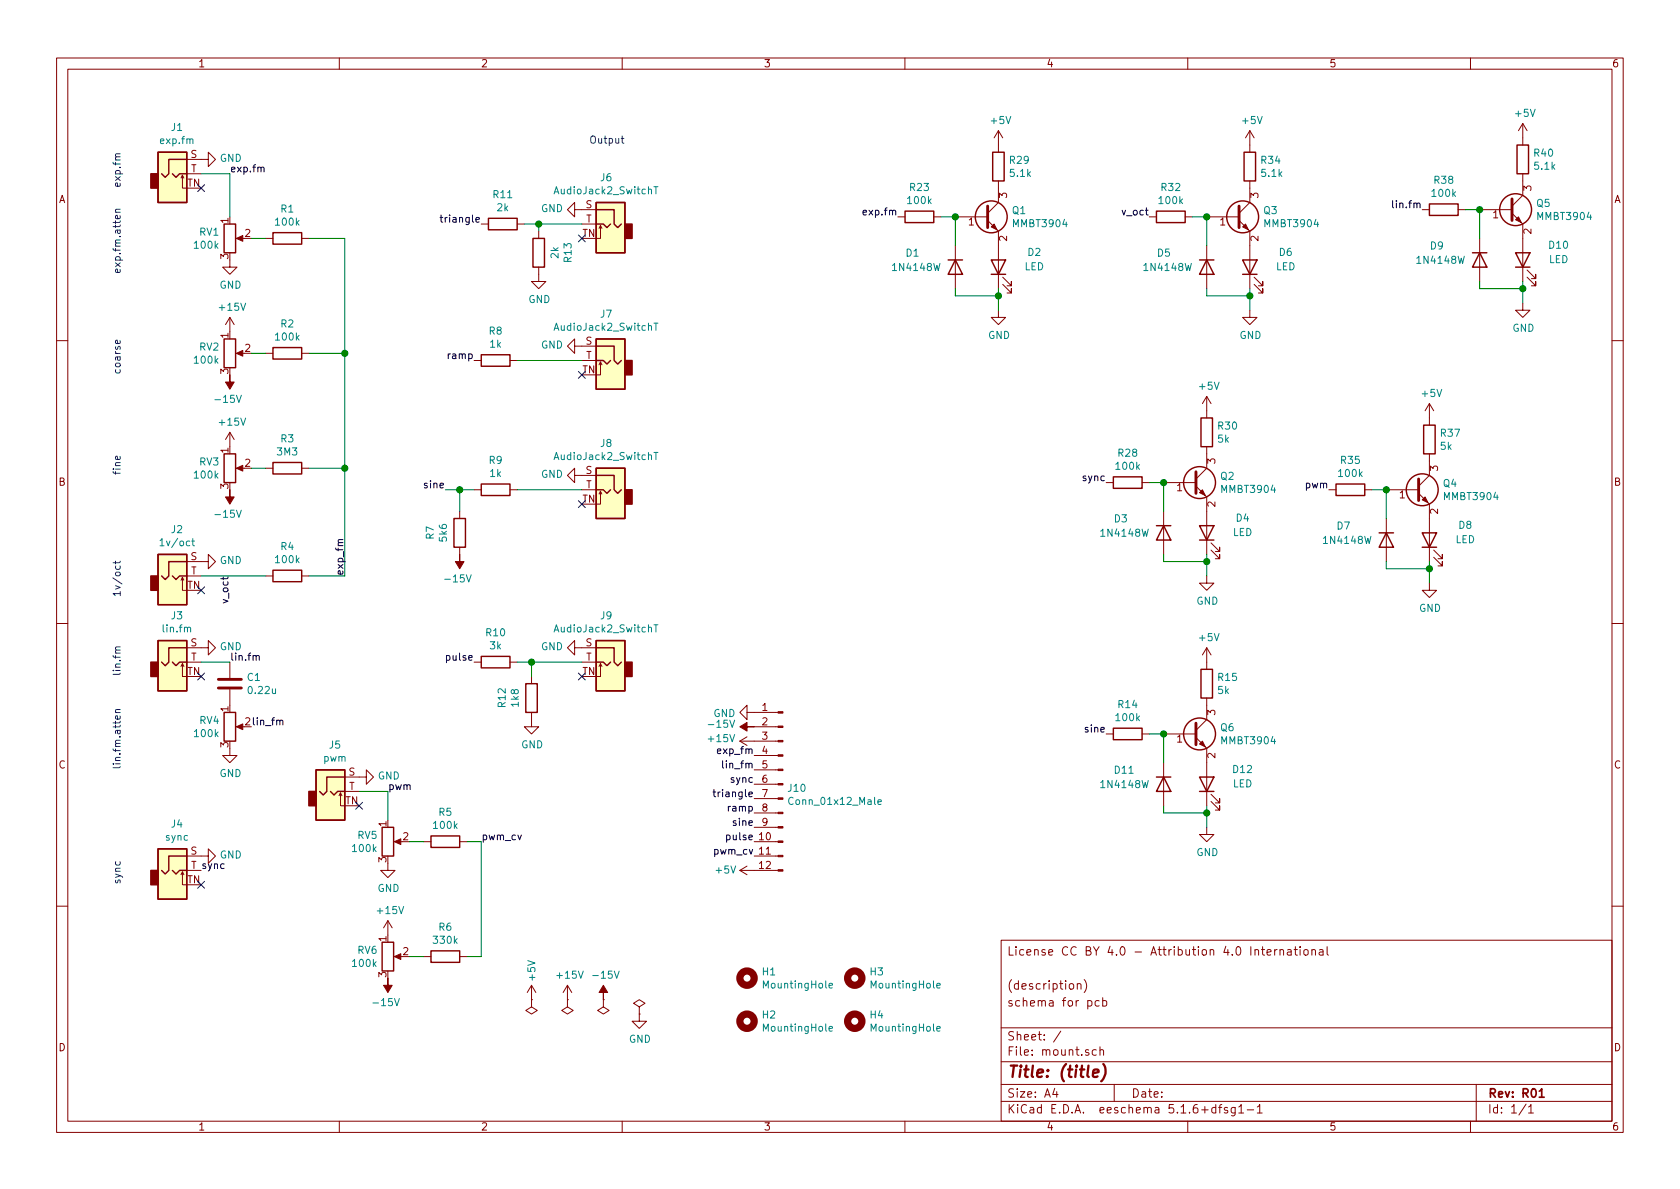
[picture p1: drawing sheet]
<svg xmlns="http://www.w3.org/2000/svg" width="297mm" height="210mm" viewBox="0 0 297 210" stroke-linecap="round" stroke-linejoin="round" font-family="sans-serif">
<g fill="none" stroke="#840000" stroke-width=".18">
<path d="M10 10.3h277v189.9h-277zM12 12.2h273v186.1h-273zM60 10.3v1.9M110 10.3v1.9M160 10.3v1.9M210 10.3v1.9M260 10.3v1.9M32 31.5l.3-.5v2.3h.7M32.3 31l.2 .5M33 28.2h3.8v-1.3l1.3 1.3-1.3 1.3v-1.3M33 30.7h2.6M85.1 39.6h1.3"/>
<path d="M91.4 39.6h1.3M101.6 37.1v1.2l-1.3-1.2 1.3-1.3v1.3h3.8M102.9 39.6h2.5M106.2 39.9l-.3 .5M158.7 38.3h1.3M165.1 38.3h1.3M168.9 38.3h5.7M174.6 39l1.9 1.9v10.1M176.5 23.1l-.7 1.3M176.5 23.1v3.8M176.5 32v3.8l-1.9 1.9M176.5 23.1l.8 1.3"/>
<path d="M203.2 38.3h1.3M209.5 38.3h1.3M213.4 38.3h5.7M219.1 39l1.9 1.9v10.1M221 23.1v3.8M221 32v3.8l-1.9 1.9M221 23.1l-.8 1.3M221 23.1l.7 1.3M251.5 37.1h1.2M257.8 37.1h1.3M261.6 37.1h5.7M267.3 37.7l1.9 1.9v10.2"/>
<path d="M269.2 21.8v3.8M269.2 30.7v3.8l-1.9 1.9M269.2 21.8l-.7 1.3M269.2 21.8l.8 1.3M40.6 46v1.2h1.3l-1.3 1.3-1.2-1.3h1.2M40.6 56.1v2.6M40.6 56.1l-.7 1.3M40.6 56.1l.8 1.3M42.2 42.2h1M47 42.2h1.3M53.3 42.2h1.3M95.2 47.2v2.6h1.3l-1.3 1.2-1.2-1.2h1.2"/>
<path d="M95.2 40.9v1.3M106.4 40.4l-.2-.5v2.3h-.8M168.9 43.4v7.6M176.5 54.9v1.2h1.3l-1.3 1.3-1.2-1.3h1.2M177.3 50.3l1.5 1.5v-.8v.8h-.7M177.3 49l1.5 1.5v-.7v.7h-.7M213.4 43.4v7.6M221 54.9v1.2h1.2l-1.2 1.3-1.3-1.3h1.3M221.7 50.3l1.6 1.5v-.8v.8h-.8M221.7 49l1.6 1.5v-.7v.7h-.8M261.6 42.2v7.6M269.2 53.6v1.3h1.3l-1.3 1.2-1.2-1.2h1.2"/>
<path d="M270 49l1.5 1.5v-.7v.7h-.7M270 47.7l1.5 1.6v-.8v.8h-.7M10 60.2h2M40.6 76.4v2.6M40.6 76.4l-.7 1.3M40.6 76.4l.8 1.3M42.2 62.5h1M47 62.5h1.3M53.3 62.5h1.3M83.8 63.7h1.3M90.2 63.7h1.2M101.6 61.2v1.3l-1.3-1.3 1.3-1.3v1.3h3.8"/>
<path d="M102.9 63.7h2.5M106.2 64l-.3 .5M106.4 64.5l-.2-.5v2.3h-.8M213.4 70.1v3.8M213.4 79v3.8l-1.9 1.9M213.4 70.1l-.8 1.3M213.4 70.1l.7 1.3M252.7 71.4v3.8M252.7 71.4l-.7 1.2M252.7 71.4l.8 1.2M285 60.2h2M33 99.3h3.8v-1.3l1.3 1.3-1.3 1.3v-1.3"/>
<path d="M42.2 82.8h1M47 82.8h1.3M53.3 82.8h1.3M81.3 90.4v1.3M81.3 96.8v1.2M83.8 86.6h1.3M90.2 86.6h1.2M101.6 84.1v1.2l-1.3-1.2 1.3-1.3v1.3h3.8M102.9 86.6h2.5M106.2 86.9l-.3 .5M106.4 87.4l-.2-.5v2.2h-.8M195.6 85.3h1.2"/>
<path d="M201.9 85.3h1.3M205.7 85.3h5.8M205.7 90.4v7.6M211.5 86l1.9 1.9v10.1M214.1 97.3l1.5 1.5v-.8v.8h-.7M214.1 96l1.5 1.5v-.7v.7h-.7M234.9 86.6h1.3M241.3 86.6h1.3M245.1 86.6h5.7M245.1 91.7v7.6M250.8 87.2l1.9 1.9v10.2M252.7 80.3v3.8l-1.9 1.9"/>
<path d="M253.5 98.5l1.5 1.6v-.8v.8h-.7M253.5 97.3l1.5 1.5v-.8v.8h-.7M10 110.3h2M32 117.9l.3-.6v2.3h.7M32 102.6l.3-.5v2.3h.7M32.3 117.3l.2 .6M32.3 102.1l.2 .5M33 114.5h3.8v-1.2l1.3 1.2-1.3 1.3v-1.3M33 117.1h2.6M33 101.8h2.6M40.6 117.1v2.8M47 101.8h1.3"/>
<path d="M53.3 101.8h1.3M83.8 117.1h1.3M90.2 117.1h1.2M94 119.6v1.3M101.6 114.5v1.3l-1.3-1.3 1.3-1.2v1.2h3.8M102.9 117.1h2.5M106.2 117.3l-.3 .6M106.4 117.9l-.2-.6v2.3h-.8M213.4 101.8v1.3h1.2l-1.2 1.3-1.3-1.3h1.3M213.4 114.5v3.9M213.4 114.5l-.8 1.3M213.4 114.5l.7 1.3"/>
<path d="M252.7 103.1v1.3h1.3l-1.3 1.3-1.2-1.3h1.2M285 110.3h2M40.6 132.3v1.3h1.3l-1.3 1.3-1.2-1.3h1.2M40.6 121.9v2.8M42.2 128.5h1M61 137.4h3.8v-1.3l1.2 1.3-1.2 1.3v-1.3M61 139.9h2.5M94 126v2.5h1.2l-1.2 1.3-1.3-1.3h1.3M130.8 131.1l1.3 .7M130.8 131.1h6.8M132.1 126v-1.3l-1.3 1.3 1.3 1.2v-1.2h5.5M132.1 130.3l-1.3 .8"/>
<path d="M133.3 138.7h4.3M133.3 136.1h4.3M133.3 133.6h4.3M133.3 128.5h4.3M195.6 129.8h1.2M201.9 129.8h1.3M205.7 134.9v7.6M205.7 129.8h5.8M211.5 130.4l1.9 1.9v10.2M213.4 123.4v3.8l-1.9 2M32 154.7l.3-.5v2.3h.7M32.3 154.2l.2 .5"/>
<path d="M33 151.4h3.8v-1.3l1.3 1.3-1.3 1.2v-1.2M33 153.9h2.6M59.9 140.7l.3-.5v2.3h.8M60.2 140.2l.3 .5M68.6 152.6v1.3h1.2l-1.2 1.3-1.3-1.3h1.3M70.1 148.8h1M74.9 148.8h1.3M81.3 148.8h1.2M130.8 153.9l1.3 .8M130.8 153.9h6.8M132.1 153.2l-1.3 .7M133.3 148.8h4.3"/>
<path d="M133.3 151.4h4.3M133.3 146.3h4.3M133.3 143.8h4.3M133.3 141.2h4.3M213.4 146.3v1.3h1.2l-1.2 1.2-1.3-1.2h1.3M214.1 141.7l1.5 1.6v-.8v.8h-.7M214.1 140.5l1.5 1.5v-.8v.8h-.7M10 160.2h2M68.6 162.8l-.8 1.3M68.6 162.8v2.5M68.6 162.8l.7 1.3M70.1 169.2h1"/>
<path d="M74.9 169.2h1.3M81.3 169.2h1.2M94 176.8v1.2l1 .7-1 .6-1-.6 1-.7M94 176.8h.1M94 174.2v2.6M94 174.2l-.8 1.3M94 174.2l.7 1.3M100.3 176.8v1.2l1 .7-1 .6-1-.6 1-.7M100.3 176.8h.1M100.3 174.2l-.7 1.3M100.3 174.2v2.6M100.3 174.2l.8 1.3"/>
<path d="M106.7 176.8v1.2l1 .7-1 .6-1-.6 1-.7M106.7 176.8h.1M113 179.3v1.3h1.3l-1.3 1.3-1.2-1.3h1.2M113 178l1-.6-1-.6-1 .6 1 .6v1.3M113 179.3h.1M177 166.3h108v32h-108zM190.5 174.1l.1-.1a.37 .37 0 0 1 .5 .1v.8M190.5 173.9v1M191.7 173.2a1.71 1.71 0 0 1 0 2.3M192.3 177l.5-.1 .3 .3-.1 .6-.2 .1-.5-.1M194.3 177l-.4-.1-.3 .3 .1 .6 .2 .1 .4-.1M195 177l.4-.1 .3 .3-.1 .6-.2 .1-.4-.1"/>
<path d="M195 176.4v1.5M223 167.9h.6M223.2 167.4v1.3l.4 .2M224 168.4l.7-.1v-.3l-.5-.1-.2 .2 .1 .7h.6M225.4 167.9v1M225.8 167.9l-.4 .3M226.3 168l.2-.1 .4 .1v.9M226.3 167.9v1M227.7 168h.5l.1 .9M228.3 168.3h-.5l-.2 .2 .2 .4 .5-.1M228.8 167.9h.6M229 167.4v1.3l.4 .2"/>
<path d="M229.9 167.4v.2M229.9 167.9v1M230.6 168l.2-.1 .4 .1v.8l-.2 .1-.4-.1zM232 168l.2-.1 .3 .1 .1 .9M232 167.9v1M233.3 168h.6v.9M233.9 168.3h-.4l-.3 .2 .3 .4 .4-.1M234.6 167.4v1.3l.3 .2M285 160.2h2M60 198.3v1.9M110 198.3v1.9M160 198.3v1.9"/>
<path d="M177 194.8h108M177 191.8h108M177 187.8h108M177 181.8h108M186.5 192.5l-.4 1h1M186.8 193v1M187.6 182.3l-1.3 2M193.8 185.7l-.4-.1-.3 .3 .1 .6 .2 .1 .4-.1M194.5 185.7l.2-.1 .3 .1 .1 .9M194.5 185.1v1.5M197 191.8v3M210 198.3v1.9"/>
<path d="M215 195.9l-.5-.1-.3 .3 .1 .6 .2 .1 .5-.1M215 195.3v1.5M215.5 195.8h.5M216 195.3l-.3 .2v1.3M217 195.9l-.3-.1-.2 .2v.3l.5 .1v.3h-.5M218.4 195.8v1.2l-.3 .3h-.3M218.4 195.9l-.4-.1-.3 .3 .1 .6h.6M219 195.8l.5-.5v1.5M219 196.8h.9M220.5 196.3h1.2M222.3 195.8l.4-.5v1.5M222.3 196.8h.9"/>
<path d="M260 198.3v1.9M261 191.8v6.5M269.8 195.2l-1.2 2M270.3 195.8l.4-.5v1.5M270.3 196.8h.8"/>
</g>
<path d="M272.2 193l.4-.5v1.5M272.2 194h.8" fill="none" stroke="#840000" stroke-width=".3"/>
<path d="M193.3 189.8l.9-.2v-.4l-.6-.1-.3 .3v.9l.2 .1 .6-.1M195.1 188.2a2.31 2.31 0 0 1-.4 3" fill="none" stroke="#840000" stroke-width=".41"/>
<g fill="none" stroke="#840000" stroke-width=".25">
<path d="M27.9 26.9h5.1v8.9h-5.1zM30.5 30.7l.6 .7 .6-.7h1.3M33 28.2h-3.2v2.5l-.6 .7-.6-.7M39.6 39.6h2.1v5.1h-2.1zM86.4 38.6h5v2h-5zM105.4 35.8h5.1v8.9h-5.1zM105.4 39.6h1.3l.6 .7 .6-.7M105.4 37.1h3.2v2.5l.6 .7 .7-.7M160 37.3h5.1v2.1h-5.1zM175.5 26.9h2v5.1h-2zM204.5 37.3h5v2.1h-5zM220 26.9h2v5.1h-2z"/>
<path d="M252.7 36.1h5.1v2h-5.1zM268.2 25.6h2.1v5.1h-2.1zM39.6 59.9h2.1v5.1h-2.1zM48.3 41.1h5v2.1h-5zM94.2 42.2h2.1v5h-2.1zM105.4 59.9h5.1v8.9h-5.1zM167.6 46h2.6M168.9 46l1.3 2.5h-2.6zM175.3 46h2.5l-1.3 2.5zM175.3 48.5h2.5M212.1 46h2.5M213.4 46l1.2 2.5h-2.5z"/>
<path d="M219.7 46h2.5l-1.2 2.5zM219.7 48.5h2.5M260.3 44.7h2.6M261.6 44.7l1.3 2.5h-2.6zM268 44.7h2.5l-1.3 2.5zM268 47.2h2.5M48.3 61.5h5v2h-5zM85.1 62.7h5.1v2.1h-5.1zM105.4 63.7h1.3l.6 .7 .6-.7M105.4 61.2h3.2v2.5l.6 .7 .7-.7M212.3 73.9h2.1v5.1h-2.1zM251.7 75.2h2v5.1h-2z"/>
<path d="M27.9 98h5.1v8.9h-5.1zM33 99.3h-3.2v2.5l-.6 .7-.6-.7M39.6 80.3h2.1v5h-2.1zM48.3 81.8h5v2h-5zM80.3 91.7h2v5.1h-2zM85.1 85.6h5.1v2h-5.1zM105.4 82.8h5.1v8.9h-5.1zM105.4 86.6h1.3l.6 .6 .6-.6M105.4 84.1h3.2v2.5l.6 .6 .7-.6M196.8 84.3h5.1v2.1h-5.1zM204.5 93h2.5M205.7 93l1.3 2.5h-2.5z"/>
<path d="M212.1 93h2.5l-1.2 2.5zM212.1 95.5h2.5M236.2 85.6h5.1v2h-5.1zM243.8 94.2h2.6M245.1 94.2l1.3 2.6h-2.6zM251.5 94.2h2.5l-1.3 2.6zM251.5 96.8h2.5M27.9 113.3h5.1v8.9h-5.1zM30.5 117.1l.6 .6 .6-.6h1.3M30.5 101.8l.6 .7 .6-.7h1.3M33 114.5h-3.2v2.6l-.6 .6-.6-.6M48.3 100.8h5v2.1h-5z"/>
<path d="M85.1 116.1h5.1v2h-5.1zM105.4 113.3h5.1v8.9h-5.1zM105.4 117.1h1.3l.6 .6 .6-.6M105.4 114.5h3.2v2.6l.6 .6 .7-.6M212.3 118.4h2.1v5h-2.1zM39.6 126h2.1v5.1h-2.1zM55.9 136.1h5.1v8.9h-5.1zM58.4 139.9l.7 .7 .6-.7h1.3M61 137.4h-3.2v2.5l-.7 .7-.6-.7M93 120.9h2v5.1h-2zM196.8 128.8h5.1v2h-5.1zM204.5 137.4h2.5"/>
<path d="M205.7 137.4l1.3 2.5h-2.5zM212.1 137.4h2.5l-1.2 2.5zM212.1 139.9h2.5M27.9 150.1h5.1v8.9h-5.1zM30.5 153.9l.6 .7 .6-.7h1.3M33 151.4h-3.2v2.5l-.6 .7-.6-.7M67.6 146.3h2v5.1h-2zM76.2 147.8h5.1v2.1h-5.1zM67.6 166.6h2v5.1h-2zM76.2 168.1h5.1v2.1h-5.1z"/>
<circle cx="175.3" cy="38.3" r="2.82"/>
<circle cx="219.7" cy="38.3" r="2.82"/>
<circle cx="268" cy="37.1" r="2.82"/>
<circle cx="212.1" cy="85.3" r="2.82"/>
<circle cx="251.5" cy="86.6" r="2.82"/>
<circle cx="212.1" cy="129.8" r="2.82"/>
</g>
<g fill="#840000" stroke="#840000" stroke-width=".18">
<path d="M69.7 169.2l1.2-.5v1z"/>
<path d="M68.6 173v1.2h.7l-.7 1.3-.8-1.3h.8z"/>
<path d="M81.3 98v1.3h.7l-.7 1.3-.8-1.3h.8z"/>
<path d="M175.3 40.1l.5-.5 .5 1z"/>
<path d="M219.7 40.1l.5-.5 .5 1z"/>
<path d="M268 38.9l.5-.6 .5 1.1z"/>
<path d="M212.1 87.1l.5-.5 .5 1z"/>
<path d="M251.5 88.4l.5-.5 .5 1z"/>
<path d="M212.1 131.6l.5-.5 .5 1z"/>
<path d="M69.7 148.8l1.2-.5v1z"/>
<path d="M130.8 128.5l1.3-.7v.7h1.2h-1.2v.8z"/>
<path d="M137.6 153.8h.8v.2h-.8z"/>
<path d="M137.6 151.3h.8v.2h-.8z"/>
<path d="M137.6 148.7h.8v.3h-.8z"/>
<path d="M137.6 146.2h.8v.2h-.8z"/>
<path d="M137.6 143.6h.8v.3h-.8z"/>
<path d="M137.6 141.1h.8v.2h-.8z"/>
<path d="M137.6 138.6h.8v.2h-.8z"/>
<path d="M137.6 136h.8v.3h-.8z"/>
<path d="M137.6 133.5h.8v.2h-.8z"/>
<path d="M137.6 130.9h.8v.3h-.8z"/>
<path d="M137.6 128.4h.8v.2h-.8z"/>
<path d="M137.6 125.9h.8v.2h-.8z"/>
<path d="M41.8 42.2l1.1-.5v1z"/>
<path d="M40.6 86.6v1.3h.8l-.8 1.2-.7-1.2h.7z"/>
<path d="M41.8 82.8l1.1-.5v1z"/>
<path d="M40.6 66.3v1.3h.8l-.8 1.2-.7-1.2h.7z"/>
<path d="M41.8 62.5l1.1-.5v1z"/>
<path d="M41.8 128.5l1.1-.5v1z"/>
<path d="M106.7 174.2l.7 1.3h-.7v1.3v-1.3h-.8z"/>
</g>
<path d="M174.6 36.4v3.9M219.1 36.4v3.9M267.3 35.2v3.8M211.5 83.4v3.8M250.8 84.7v3.8M38.6 121.7h4.1M38.6 120.1h4.1M211.5 127.9v3.8" fill="none" stroke="#840000" stroke-width=".51"/>
<g fill="#ffffc2" stroke="#ffffc2" stroke-width=".18">
<path d="M55.9 136.1h5.1v8.9h-5.1z"/>
<path d="M27.9 26.9h5.1v8.9h-5.1z"/>
<path d="M27.9 113.3h5.1v8.9h-5.1z"/>
<path d="M27.9 98h5.1v8.9h-5.1z"/>
<path d="M27.9 150.1h5.1v8.9h-5.1z"/>
<path d="M105.4 82.8h5.1v8.9h-5.1z"/>
<path d="M105.4 113.3h5.1v8.9h-5.1z"/>
<path d="M105.4 35.8h5.1v8.9h-5.1z"/>
<path d="M105.4 59.9h5.1v8.9h-5.1z"/>
</g>
<g fill="#840000" stroke="#840000" stroke-width=".25">
<path d="M54.6 139.9h1.3v2.6h-1.3z"/>
<path d="M26.7 30.7h1.2v2.6h-1.2z"/>
<path d="M26.7 117.1h1.2v2.5h-1.2z"/>
<path d="M26.7 101.8h1.2v2.6h-1.2z"/>
<path d="M26.7 153.9h1.2v2.6h-1.2z"/>
<path d="M110.5 86.6h1.3v2.5h-1.3z"/>
<path d="M110.5 117.1h1.3v2.5h-1.3z"/>
<path d="M110.5 39.6h1.3v2.6h-1.3z"/>
<path d="M110.5 63.7h1.3v2.6h-1.3z"/>
</g>
<g fill="none" stroke="#840000" stroke-width="1.3">
<circle cx="132.1" cy="173" r="1.27"/>
<circle cx="151.1" cy="173" r="1.27"/>
<circle cx="132.1" cy="180.6" r="1.27"/>
<circle cx="151.1" cy="180.6" r="1.27"/>
</g>
<g fill="none" stroke="#008484" stroke-width=".18">
<path d="M115.6 33h.7M116 33v1.3M115.6 57.1h.7M116 57.1v1.3M28.3 95.6l.4-.4v1.3M28.3 96.5h.7M33.9 95.7h.5M34.1 95.2v1.1l.3 .2M115.6 80h.7M116 80v1.3M33.1 111.1l.2-.2 .3 .1 .1 .8M115.6 110.5h.7"/>
<path d="M116 110.5v1.3M155.2 141.8l.6-.1v-.2l-.4-.1-.2 .2 .1 .6h.5M146.6 174.3l.6-.1-.1-.3h-.3l-.2 .2 .1 .6h.4M165.6 174.3l.6-.1v-.3h-.4l-.2 .2 .1 .6h.5M146.6 181.9l.6-.1-.1-.2-.3-.1-.2 .2 .1 .6h.4M165.6 181.9l.6-.1v-.2l-.4-.1-.2 .2 .1 .6h.5"/>
</g>
<g fill="none" stroke="#008400" stroke-width=".18">
<path d="M35.6 30.7h5v7.6M92.7 39.6h10.2M95.2 39.6v1.3M166.4 38.3h2.5v5.1M210.8 38.3h2.6v5.1M259.1 37.1h2.5v5.1M44.4 42.2h2.6M54.6 42.2h6.4v59.6h-6.4M168.9 51v1.3h7.6M176.5 51v3.9M213.4 51v1.3h7.6M221 51v3.9"/>
<path d="M261.6 49.8v1.2h7.6M269.2 49.8v3.8M44.4 62.5h2.6M54.6 62.5h6.4M91.4 63.7h11.5M44.4 82.8h2.6M54.6 82.8h6.4M78.7 86.6h5.1M81.3 86.6v3.8M91.4 86.6h11.5M203.2 85.3h2.5v5.1M205.7 98v1.3h7.7"/>
<path d="M213.4 98v3.8M242.6 86.6h2.5v5.1M245.1 99.3v1.3h7.6M252.7 99.3v3.8M35.6 101.8h11.4M35.6 117.1h5M91.4 117.1h11.5M94 117.1v2.5M63.5 139.9h5.1v5.1M203.2 129.8h2.5v5.1M72.4 148.8h2.5M82.5 148.8h2.6v20.4h-2.6"/>
<path d="M205.7 142.5v1.3h7.7M213.4 142.5v3.8M72.4 169.2h2.5"/>
</g>
<path d="M46.2 29.7l.1-.1h.3l.1 .8M77.8 38.4h.5M78 38v1.1l.3 .2M246.2 35.5v1.1l.2 .1M60.6 95.4l-.8 .1v.3l.2 .2M45.3 116.1l.2-.2 .3 .1v.8M49.5 127.5l.2-.2 .3 .1v.8M126.2 139.6v1.1l.3 .2M126.1 140h.4" fill="none" stroke="#000" stroke-width=".18"/>
<g fill="none" stroke="#0000c2" stroke-width=".18">
<path d="M20.4 37.5h.9M21.2 38.1l.1 .4-.2 .2-.6-.1v-.5h.2l.1 .6M21.3 37l-.8 .1-.1 .3 .1 .1M21.3 27.2h-.8l-.1 .4 .2 .1M109.8 24.5h.5M110 24v1.1l.3 .2M21.2 60.2l.1 .4-.2 .2-.6-.1v-.5l.2-.1 .1 .7M20.4 99.2v.5M21.2 80.7l.1 .4-.2 .1h-.6v-.5h.2l.1 .5M21.3 99.2l-.2 .3h-1.1M20.5 100.1l-.1 .3 .3 .3 .5-.1v-.5M21.3 114.4l-.8 .1-.1 .3 .2 .2"/>
<path d="M20.4 126h.9M21.2 126.6l.1 .4-.2 .2-.6-.1v-.5h.2l.1 .6M21.3 125.5h-.8l-.1 .3 .1 .2"/>
</g>
<g fill="#008400" stroke="#008400" stroke-width=".25">
<circle cx="81.3" cy="86.6" r=".51"/>
<circle cx="213.4" cy="143.8" r=".51"/>
<circle cx="205.7" cy="129.8" r=".51"/>
<circle cx="61" cy="62.5" r=".51"/>
<circle cx="245.1" cy="86.6" r=".51"/>
<circle cx="61" cy="82.8" r=".51"/>
<circle cx="205.7" cy="85.3" r=".51"/>
<circle cx="261.6" cy="37.1" r=".51"/>
<circle cx="213.4" cy="38.3" r=".51"/>
<circle cx="168.9" cy="38.3" r=".51"/>
<circle cx="252.7" cy="100.6" r=".51"/>
<circle cx="95.3" cy="39.6" r=".51"/>
<circle cx="213.4" cy="99.3" r=".51"/>
<circle cx="94" cy="117.1" r=".51"/>
<circle cx="269.2" cy="51" r=".51"/>
<circle cx="221" cy="52.3" r=".51"/>
<circle cx="176.5" cy="52.3" r=".51"/>
</g>
<g fill="none" stroke="#000084" stroke-width=".18">
<path d="M35 32.7l1.2 1.2M36.2 32.7l-1.2 1.2M102.3 41.5l1.2 1.3M103.5 41.5l-1.2 1.3M102.3 65.7l1.2 1.2M103.5 65.7l-1.2 1.2M102.3 88.5l1.2 1.3M103.5 88.5l-1.2 1.3M35 119l1.2 1.2M35 103.8l1.2 1.2M36.2 119l-1.2 1.2M36.2 103.8l-1.2 1.2"/>
<path d="M102.3 119l1.2 1.2M103.5 119l-1.2 1.2M35 155.8l1.2 1.3M36.2 155.8l-1.2 1.3M62.9 141.9l1.2 1.2M64.1 141.9l-1.2 1.2"/>
</g>
<text font-size="2.8" fill="#840000" x="178" y="190.5">Title: (title)</text>
<g font-size="2.1" fill="#840000">
<text x="178" y="169">License CC BY 4.0 - Attribution 4.0 International</text>
<text x="178" y="178">schema for pcb</text>
<text x="178" y="175">(description)</text>
<text x="178" y="184">Sheet: /</text>
<text x="178" y="186.7">File: mount.sch</text>
<text x="178" y="196.9">KiCad E.D.A. eeschema 5.1.6+dfsg1-1</text>
<text x="178" y="194.1">Size: A4</text>
<text x="200" y="194.1">Date:</text>
<text x="263" y="194.1">Rev: R01</text>
<text x="263" y="196.9">Id: 1/1</text>
</g>
<g font-size="1.8" fill="#840000">
<text x="35" y="11.9">1</text>
<text x="85" y="11.9">2</text>
<text x="135" y="11.9">3</text>
<text x="185" y="11.9">4</text>
<text x="235" y="11.9">5</text>
<text x="285" y="11.9">6</text>
<text x="33.7" y="27.9">S</text>
<text x="10.4" y="35.9">A</text>
<text x="33.1" y="33">TN</text>
<text x="33.8" y="30.5">T</text>
<text x="178.1" y="35" transform="rotate(-90 178.1 35)">3</text>
<text x="222.5" y="35" transform="rotate(-90 222.5 35)">3</text>
<text x="270.8" y="33.8" transform="rotate(-90 270.8 33.8)">3</text>
<text x="285.4" y="35.9">A</text>
<text x="40.4" y="39.5" transform="rotate(-90 40.4 39.5)">1</text>
<text x="43.3" y="41.9">2</text>
<text x="103" y="41.9">TN</text>
<text x="103.6" y="36.8">S</text>
<text x="103.6" y="39.4">T</text>
<text x="171.3" y="39.9">1</text>
<text x="215.7" y="39.9">1</text>
<text x="264" y="38.6">1</text>
<text x="270.8" y="41.4" transform="rotate(-90 270.8 41.4)">2</text>
<text x="40.4" y="45.8" transform="rotate(-90 40.4 45.8)">3</text>
<text x="178.1" y="42.6" transform="rotate(-90 178.1 42.6)">2</text>
<text x="222.5" y="42.6" transform="rotate(-90 222.5 42.6)">2</text>
<text x="40.4" y="59.8" transform="rotate(-90 40.4 59.8)">1</text>
<text x="43.3" y="62.2">2</text>
<text x="103.6" y="61">S</text>
<text x="103.6" y="63.5">T</text>
<text x="40.4" y="66.1" transform="rotate(-90 40.4 66.1)">3</text>
<text x="103" y="66">TN</text>
<text x="40.4" y="80.1" transform="rotate(-90 40.4 80.1)">1</text>
<text x="43.3" y="82.5">2</text>
<text x="103.6" y="83.8">S</text>
<text x="214.9" y="82" transform="rotate(-90 214.9 82)">3</text>
<text x="254.3" y="83.3" transform="rotate(-90 254.3 83.3)">3</text>
<text x="10.4" y="85.9">B</text>
<text x="40.4" y="86.5" transform="rotate(-90 40.4 86.5)">3</text>
<text x="103" y="88.9">TN</text>
<text x="103.6" y="86.4">T</text>
<text x="208.1" y="86.9">1</text>
<text x="214.9" y="89.6" transform="rotate(-90 214.9 89.6)">2</text>
<text x="247.5" y="88.1">1</text>
<text x="285.4" y="85.9">B</text>
<text x="254.3" y="90.9" transform="rotate(-90 254.3 90.9)">2</text>
<text x="33.7" y="99.1">S</text>
<text x="33.8" y="101.6">T</text>
<text x="33.1" y="104.1">TN</text>
<text x="33.1" y="119.4">TN</text>
<text x="33.7" y="114.3">S</text>
<text x="33.8" y="116.8">T</text>
<text x="103" y="119.4">TN</text>
<text x="103.6" y="114.3">S</text>
<text x="103.6" y="116.8">T</text>
<text x="40.4" y="125.8" transform="rotate(-90 40.4 125.8)">1</text>
<text x="134.8" y="125.7">1</text>
<text x="134.8" y="128.3">2</text>
<text x="134.8" y="130.8">3</text>
<text x="208.1" y="131.3">1</text>
<text x="214.9" y="126.5" transform="rotate(-90 214.9 126.5)">3</text>
<text x="10.4" y="135.9">C</text>
<text x="40.4" y="132.2" transform="rotate(-90 40.4 132.2)">3</text>
<text x="61.6" y="137.2">S</text>
<text x="134.8" y="133.3">4</text>
<text x="134.8" y="135.9">5</text>
<text x="214.9" y="134.1" transform="rotate(-90 214.9 134.1)">2</text>
<text x="285.4" y="135.9">C</text>
<text x="61.1" y="142.2">TN</text>
<text x="61.7" y="139.7">T</text>
<text x="134.8" y="138.4">6</text>
<text x="134.8" y="141">7</text>
<text x="134.8" y="143.5">8</text>
<text x="68.3" y="146.1" transform="rotate(-90 68.3 146.1)">1</text>
<text x="71.3" y="148.6">2</text>
<text x="134.3" y="148.6">10</text>
<text x="134.8" y="146">9</text>
<text x="33.7" y="151.1">S</text>
<text x="68.3" y="152.5" transform="rotate(-90 68.3 152.5)">3</text>
<text x="134.3" y="151.1">11</text>
<text x="134.3" y="153.7">12</text>
<text x="33.1" y="156.2">TN</text>
<text x="68.3" y="166.5" transform="rotate(-90 68.3 166.5)">1</text>
<text x="68.3" y="172.8" transform="rotate(-90 68.3 172.8)">3</text>
<text x="71.3" y="168.9">2</text>
<text x="10.4" y="185.9">D</text>
<text x="285.4" y="185.9">D</text>
<text x="35" y="199.9">1</text>
<text x="85" y="199.9">2</text>
<text x="135" y="199.9">3</text>
<text x="185" y="199.9">4</text>
<text x="235" y="199.9">5</text>
<text x="285" y="199.9">6</text>
</g>
<g font-size="1.8" fill="#008484">
<text x="30.3" y="23.2">J1</text>
<text x="175.3" y="21.9">+5V</text>
<text x="219.8" y="21.9">+5V</text>
<text x="268" y="20.7">+5V</text>
<text x="28.4" y="25.5">exp.fm</text>
<text x="38.9" y="28.6">GND</text>
<text x="178.6" y="29">R29</text>
<text x="223" y="29">R34</text>
<text x="271.3" y="27.7">R40</text>
<text x="87.3" y="35">R11</text>
<text x="98.3" y="34.4">AudioJack2_SwitchT</text>
<text x="106.2" y="32">J6</text>
<text x="160.9" y="33.8">R23</text>
<text x="178.7" y="31.3">5.1k</text>
<text x="205.4" y="33.8">R32</text>
<text x="223.1" y="31.3">5.1k</text>
<text x="253.3" y="34.8">100k</text>
<text x="253.6" y="32.5">R38</text>
<text x="271.4" y="30">5.1k</text>
<text x="35.3" y="41.7">RV1</text>
<text x="48.8" y="39.9">100k</text>
<text x="49.7" y="37.6">R1</text>
<text x="87.9" y="37.4">2k</text>
<text x="95.7" y="37.5">GND</text>
<text x="160.6" y="36.1">100k</text>
<text x="179" y="37.9">Q1</text>
<text x="179.3" y="40.2">MMBT3904</text>
<text x="205.1" y="36.1">100k</text>
<text x="223.5" y="37.9">Q3</text>
<text x="223.7" y="40.2">MMBT3904</text>
<text x="271.7" y="36.6">Q5</text>
<text x="272" y="38.9">MMBT3904</text>
<text x="34.5" y="44">100k</text>
<text x="98.8" y="45.7" transform="rotate(-90 98.8 45.7)">2k</text>
<text x="101.1" y="46.3" transform="rotate(-90 101.1 46.3)">R13</text>
<text x="158" y="47.9">1N4148W</text>
<text x="160.2" y="45.4">D1</text>
<text x="181.1" y="47.8">LED</text>
<text x="181.8" y="45.3">D2</text>
<text x="202.5" y="47.9">1N4148W</text>
<text x="204.7" y="45.4">D5</text>
<text x="225.6" y="47.8">LED</text>
<text x="226.2" y="45.3">D6</text>
<text x="250.7" y="46.7">1N4148W</text>
<text x="252.9" y="44.1">D9</text>
<text x="273.8" y="46.5">LED</text>
<text x="273.9" y="44">D10</text>
<text x="38.8" y="51">GND</text>
<text x="93.4" y="53.6">GND</text>
<text x="38.9" y="55">+15V</text>
<text x="49.7" y="57.9">R2</text>
<text x="86.5" y="59.2">R8</text>
<text x="98.3" y="58.5">AudioJack2_SwitchT</text>
<text x="106.2" y="56.2">J7</text>
<text x="174.7" y="59.9">GND</text>
<text x="219.2" y="59.9">GND</text>
<text x="267.4" y="58.7">GND</text>
<text x="34.5" y="64.3">100k</text>
<text x="35.3" y="62">RV2</text>
<text x="48.8" y="60.2">100k</text>
<text x="86.7" y="61.5">1k</text>
<text x="95.7" y="61.6">GND</text>
<text x="38.4" y="71.2">-15V</text>
<text x="212.1" y="68.9">+5V</text>
<text x="251.5" y="70.2">+5V</text>
<text x="38.9" y="75.3">+15V</text>
<text x="215.4" y="76">R30</text>
<text x="254.8" y="77.2">R37</text>
<text x="35.3" y="82.3">RV3</text>
<text x="49.1" y="80.5">3M3</text>
<text x="49.7" y="78.2">R3</text>
<text x="86.5" y="82">R9</text>
<text x="98.3" y="81.4">AudioJack2_SwitchT</text>
<text x="106.2" y="79">J8</text>
<text x="197.4" y="83.1">100k</text>
<text x="197.8" y="80.8">R28</text>
<text x="215.4" y="78.3">5k</text>
<text x="237.1" y="82">R35</text>
<text x="254.7" y="79.5">5k</text>
<text x="34.5" y="84.6">100k</text>
<text x="86.7" y="84.3">1k</text>
<text x="95.7" y="84.5">GND</text>
<text x="215.8" y="84.9">Q2</text>
<text x="216.1" y="87.2">MMBT3904</text>
<text x="236.8" y="84.3">100k</text>
<text x="255.2" y="86.1">Q4</text>
<text x="255.5" y="88.4">MMBT3904</text>
<text x="30.3" y="94.3">J2</text>
<text x="38.4" y="91.6">-15V</text>
<text x="76.7" y="95.3" transform="rotate(-90 76.7 95.3)">R7</text>
<text x="79" y="95.7" transform="rotate(-90 79 95.7)">5k6</text>
<text x="194.9" y="94.9">1N4148W</text>
<text x="197.1" y="92.4">D3</text>
<text x="218" y="94.8">LED</text>
<text x="218.6" y="92.2">D4</text>
<text x="236.4" y="93.6">D7</text>
<text x="258" y="93.5">D8</text>
<text x="28.8" y="96.6">1v/oct</text>
<text x="38.9" y="99.7">GND</text>
<text x="48.8" y="99.6">100k</text>
<text x="49.7" y="97.3">R4</text>
<text x="234.2" y="96.2">1N4148W</text>
<text x="257.3" y="96.1">LED</text>
<text x="79" y="103">-15V</text>
<text x="211.5" y="106.9">GND</text>
<text x="28.9" y="111.8">lin.fm</text>
<text x="30.3" y="109.5">J3</text>
<text x="86" y="112.5">R10</text>
<text x="98.3" y="111.8">AudioJack2_SwitchT</text>
<text x="106.2" y="109.5">J9</text>
<text x="212.1" y="113.4">+5V</text>
<text x="250.9" y="108.2">GND</text>
<text x="86.7" y="114.8">3k</text>
<text x="95.7" y="115">GND</text>
<text x="43.8" y="120.4">C1</text>
<text x="44.1" y="122.7">0.22u</text>
<text x="89.4" y="125" transform="rotate(-90 89.4 125)">R12</text>
<text x="91.7" y="124.9" transform="rotate(-90 91.7 124.9)">1k8</text>
<text x="197.8" y="125.2">R14</text>
<text x="215.4" y="122.7">5k</text>
<text x="215.4" y="120.4">R15</text>
<text x="34.5" y="130.3">100k</text>
<text x="35.3" y="128">RV4</text>
<text x="125.4" y="131.2">+15V</text>
<text x="125.6" y="128.7">-15V</text>
<text x="126.1" y="126.8">GND</text>
<text x="197.4" y="127.5">100k</text>
<text x="215.8" y="129.3">Q6</text>
<text x="216.1" y="131.6">MMBT3904</text>
<text x="38.8" y="137.4">GND</text>
<text x="57.2" y="134.7">pwm</text>
<text x="58.3" y="132.4">J5</text>
<text x="66.8" y="137.8">GND</text>
<text x="92.2" y="132.3">GND</text>
<text x="197.1" y="136.8">D11</text>
<text x="218.1" y="136.7">D12</text>
<text x="139.4" y="140">J10</text>
<text x="140" y="142.3">Conn_01x12_Male</text>
<text x="194.9" y="139.4">1N4148W</text>
<text x="218" y="139.2">LED</text>
<text x="29.3" y="148.7">sync</text>
<text x="30.3" y="146.3">J4</text>
<text x="63.3" y="148.4">RV5</text>
<text x="76.8" y="146.6">100k</text>
<text x="77.6" y="144.3">R5</text>
<text x="38.9" y="151.8">GND</text>
<text x="62.5" y="150.7">100k</text>
<text x="126.7" y="154.5">+5V</text>
<text x="211.5" y="151.4">GND</text>
<text x="66.8" y="157.7">GND</text>
<text x="66.9" y="161.6">+15V</text>
<text x="76.8" y="166.9">330k</text>
<text x="77.6" y="164.6">R6</text>
<text x="62.5" y="171">100k</text>
<text x="63.3" y="168.7">RV6</text>
<text x="94.7" y="173.3" transform="rotate(-90 94.7 173.3)">+5V</text>
<text x="98.6" y="173.1">+15V</text>
<text x="105.2" y="173.1">-15V</text>
<text x="134.8" y="172.5">H1</text>
<text x="153.9" y="172.5">H3</text>
<text x="66.3" y="177.9">-15V</text>
<text x="135.2" y="174.8">MountingHole</text>
<text x="154.2" y="174.8">MountingHole</text>
<text x="111.2" y="184.4">GND</text>
<text x="134.8" y="180.1">H2</text>
<text x="135.2" y="182.4">MountingHole</text>
<text x="153.9" y="180.1">H4</text>
<text x="154.2" y="182.4">MountingHole</text>
</g>
<g font-size="1.8" fill="#0000c2">
<text x="104.1" y="25.4">Output</text>
<text x="21.3" y="33.3" transform="rotate(-90 21.3 33.3)">exp.fm</text>
<text x="21.3" y="48.5" transform="rotate(-90 21.3 48.5)">exp.fm.atten</text>
<text x="21.3" y="66.3" transform="rotate(-90 21.3 66.3)">coarse</text>
<text x="21.3" y="84.1" transform="rotate(-90 21.3 84.1)">fine</text>
<text x="21.3" y="105.7" transform="rotate(-90 21.3 105.7)">1v/oct</text>
<text x="21.3" y="119.6" transform="rotate(-90 21.3 119.6)">lin.fm</text>
<text x="21.3" y="136.1" transform="rotate(-90 21.3 136.1)">lin.fm.atten</text>
<text x="21.3" y="156.5" transform="rotate(-90 21.3 156.5)">sync</text>
</g>
<g font-size="1.8">
<text x="40.6" y="30.5">exp.fm</text>
<text x="78.7" y="39.4">triangle</text>
<text x="153.1" y="38.1">exp.fm</text>
<text x="198.6" y="38.1">v_oct</text>
<text x="246.7" y="36.8">lin.fm</text>
<text x="79.5" y="63.5">ramp</text>
<text x="75.2" y="86.4">sine</text>
<text x="191.5" y="85.1">sync</text>
<text x="230.9" y="86.4">pwm</text>
<text x="60.7" y="101.8" transform="rotate(-90 60.7 101.8)">exp_fm</text>
<text x="40.4" y="106.5" transform="rotate(-90 40.4 106.5)">v_oct</text>
<text x="38.9" y="115">GND</text>
<text x="40.6" y="116.8">lin.fm</text>
<text x="79.2" y="116.8">pulse</text>
<text x="43.3" y="128.3">2lin_fm</text>
<text x="192" y="129.5">sine</text>
<text x="127.2" y="133.3">exp_fm</text>
<text x="128.1" y="135.9">lin_fm</text>
<text x="68.6" y="139.7">pwm</text>
<text x="126.9" y="141">triangle</text>
<text x="129" y="143.5">ramp</text>
<text x="129.3" y="138.4">sync</text>
<text x="85.1" y="148.6">pwm_cv</text>
<text x="128.7" y="148.6">pulse</text>
<text x="129.8" y="146">sine</text>
<text x="33.8" y="153.7">T sync</text>
<text x="126.4" y="151.1">pwm_cv</text>
</g>
</svg>
